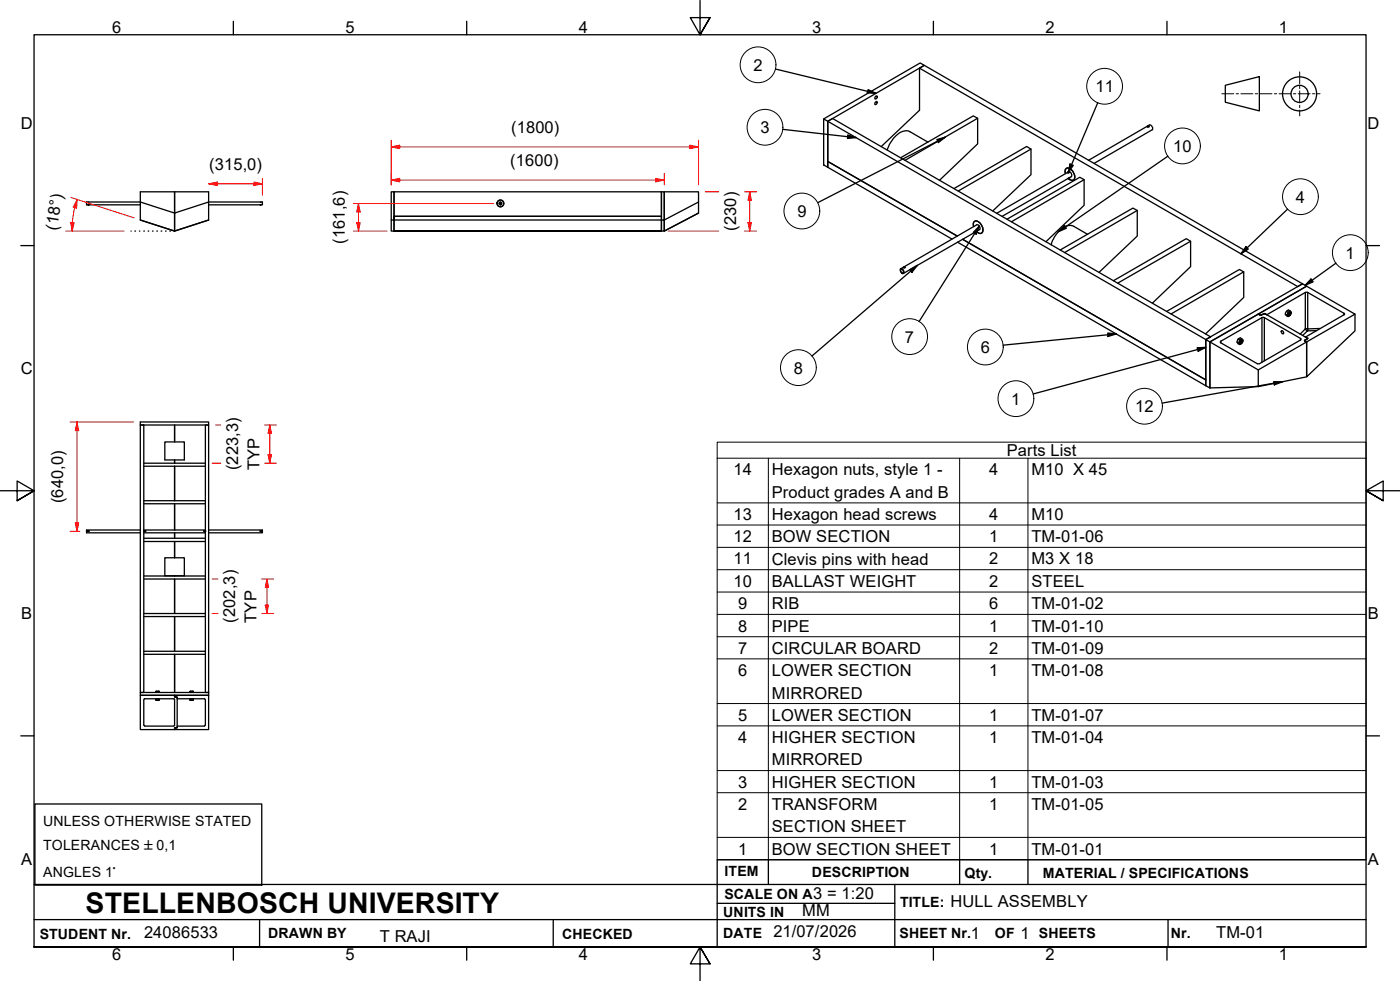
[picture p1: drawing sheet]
<svg xmlns="http://www.w3.org/2000/svg" width="410mm" height="287mm" viewBox="0 0 410 287" stroke-linecap="round" stroke-linejoin="round" font-family="sans-serif">
<!-- layer: Visible Edges(ISO) -->
<g fill="none" stroke="#000" stroke-width=".38">
<path d="M269.2 20l110.8 63.9 1.4-.8M241.2 34.8l28.2-16.4 1.2 .7-28.2 16.4 110.7 63.9v11.8M241.2 34.8l1.2 .7v13.5l-1.2-.7zM256.3 29.9a.35 .35 0 0 1 .6 0 .35 .35 0 0 1-.2 .5l-.2 .2a.4 .4 0 0 1-.4-.3 .4 .4 0 0 1 .2-.4zM256.3 28.2a.33 .33 0 0 1 .6 0 .33 .33 0 0 1-.2 .5 .35 .35 0 0 1-.5 .2 .35 .35 0 0 1 .1-.6zM286.3 34.6l-21.3 12.3M335.9 37l.5-.1a.26 .26 0 0 1-.2 .3 .26 .26 0 0 1-.3-.2zM336.4 37.1l-.4 .1M25.7 60h.3zM25.7 60h-.4v-.9h15.8l10 3.3v-6.3h10v3h15.7v.9h-.3M26 60h15.1M41.1 56.1h10v11.5l-10-3.2z"/>
<path d="M61.1 60h15.2M76.2 60h.3zM115.4 56.1h78.3v7.2h-78.3zM146.4 59.3l.1 .5M146.6 59.3v.5M194.5 56.1h10v3l-10 5.3zM204.5 59.1v3.3M242.4 47.3v-11.8l1.4-.8 110.7 63.9-1.4 .8 28.3-16.3M242.4 47.3l37.9 21.8M242.4 47.3v1.7l36.4 21M258.1 42.9l11.1-10.6v-12.3l1.4-.9 110.8 64M263.7 46.2l21.3-12.3 1.3 .7v7.5l-11.2 10.7"/>
<path d="M271.7 41.6l-5.3-3a3.7 3.7 0 0 0-4.3 1.4l-1.6 2.2-.7 1.7M279.3 55.2l21.3-12.3 1.3 .7v7.5l-11.2 10.6M301.9 43.6l-21.3 12.3M312 50.8a1.03 1.03 0 0 1 .2-1.5 1.03 1.03 0 0 1 1.5 .4l.6 .9a1.31 1.31 0 0 1-.4 2.2l-1.2-.6M312.6 50.4h.4zM312.9 50.3l.7 .3 .2 .5-.1 .6-20.3 11.6M313 50.3l-.1 .3h-.3v-.2M313.1 50.4l-.2 .2-.4-.1-20.7 11.9M313.1 52l-.1 .1M317.4 52.6l-21.2 12.3M318.7 46.9l17.8-10.3 .5 .1 .5 .6-.1 .7-17 9.8M41.1 64.4l10 3.2 10-3.2"/>
<path d="M51.1 62.4l10-3.3v5.3l-10 3.2zM114.6 64.4v3.2h.8M115.4 67.6h78.3h-78.3v-3.2h78.3v3.2M193.7 64.4h.8v3.2h-.8zM194.5 64.4v-8.3h-.8v8.3v-1.1h-78.3v1.1v-8.3h-.8v8.3h.8v3.2M204.5 62.4l-10 5.2v-3.2M204.5 62.4l-10 5.2M263.7 78.7a.81 .81 0 0 1 .8 .4 .81 .81 0 0 1-.1 1l-.6-.5zM263.7 78.7l22.3-12.9 .8 .4 .2 .4-.2 .6-22.3 12.8M263.8 78.9h.5l.2 .4a.37 .37 0 0 1-.1 .6 .37 .37 0 0 1-.6-.3zM265 78.3l-.4 .1M280.4 70.9l72.7 42v-1.7"/>
<path d="M281.9 70.1l71.2 41.1M285.1 66.3a1.03 1.03 0 0 1 .2-1.5 1.03 1.03 0 0 1 1.5 .4l.3 .3a2.01 2.01 0 0 1 .2 2.8 1.31 1.31 0 0 1-1.4-.6M294.9 64.1l21.3-12.2 1.2 .7v7.5l-11.1 10.7M310.5 73.2l21.2-12.3 1.3 .7v7.5l-11.2 10.6M318.5 68.6l-4.1-2.4a3.7 3.7 0 0 0-4.3 1.4l-1.4 1.9-.9 2.1M333 61.6l-21.3 12.3M348.6 70.6l-21.3 12.3M364.2 79.6l-21.3 12.3M326 82.2l21.3-12.3 1.3 .7v7.5l-11.2 10.6M341.6 91.1l21.3-12.2 1.3 .7v7.5l-11.2 10.6M353.1 99.4l1.2 .7v13.5l-1.2-.7zM362.5 99.3l.5 .2"/>
<path d="M363 99.5a.57 .57 0 0 1 .9 0 .57 .57 0 0 1-.2 .8 .5 .5 0 0 1-.7 .5 .5 .5 0 0 1-.2-.8zM363.1 99.6a.47 .47 0 0 1 .7-.1 .47 .47 0 0 1 0 .7 .48 .48 0 0 1-.5 .5 .48 .48 0 0 1-.5-.4zM363.2 99.8a.33 .33 0 0 1 .5-.1 .33 .33 0 0 1-.1 .5 .33 .33 0 0 1-.5 .2 .33 .33 0 0 1 0-.5zM363.2 99.8l.1-.1a.3 .3 0 0 1 .2 .5 .3 .3 0 0 1-.5 0zM363.3 99.7a.31 .31 0 0 1 .3 .5 .31 .31 0 0 1-.6 0zM363.6 99.1l-.4-.2a1.06 1.06 0 0 0-.7 1.7l.5 .3M368.4 92l.9 .3 1-.5 .6 .4 11.4-6.7h.5l10.8 6.3v.3l-11.4 6.6 .6 .3M368.4 92l14.2-8.2 14.1 8.2-14.1 8.1-.6-.5 .8-.6M368.4 92l.9 .3 1.1-.5 12.3 7.1 .1 .2-.8 .7M375.2 96.9a.47 .47 0 0 1 .6 .2 .47 .47 0 0 1-.2 .6zM376.4 92l.4 .2M376.7 91.1l.4 .3"/>
<path d="M377.2 91.3l.3-.1a.36 .36 0 0 1 .5 0 .36 .36 0 0 1 0 .5l-.5 .8a.44 .44 0 0 1-.6-.1 .44 .44 0 0 1 .1-.6zM377.3 91.5a.44 .44 0 0 1 .6-.2 .44 .44 0 0 1 0 .7l-.1 .2a.47 .47 0 0 1-.6 .3 .47 .47 0 0 1-.1-.7zM377.3 91.6h.5l-.2 .4a.23 .23 0 0 1-.2 .2 .23 .23 0 0 1-.2-.2zM377.4 91.6l.1-.1a.32 .32 0 0 1 .2 .5 .32 .32 0 0 1-.5 0zM377.5 91.5a.42 .42 0 0 1 .3 .5 .42 .42 0 0 1-.6 .2zM377.8 91l-.5-.2a.97 .97 0 0 0-.8 .6 .97 .97 0 0 0 .2 1l.4 .3M381.4 83.1l1.2 .7-28.3 16.3M382 99.7v.1M382.8 99.1h.1M396.7 92v4.9l-14.1 13.4v-10.2l-.6-.3M354.3 100.1l14.1 8.2v4.9l-14.1 .4zM357.3 100l12.5-7.1 11.1 6.3-.1 .3-12.1 7h-.5l-10.8-6.2z"/>
<path d="M362.2 100.2l.4 .1M368.4 108.3l14.2-8.2v10.2l-14.2 2.9M41.1 124.4h1v78.3h-1zM41.1 123.5h20v.9h-20zM42.1 135.6h18M42.1 136.5h18M48.3 129.4h5.7v5.2h-5.7zM51.1 124.4v5M51.1 134.6v1M51.1 136.5v10.1M60.1 124.4h1v78.3h-1zM25.7 155.5h.3z"/>
<path d="M25.7 155.5h.3M41.1 155.1h-15.8v.9h15.8M42.1 157.6h18M42.1 158.5h18M42.1 146.6h18M42.1 147.5h18M42.1 156h18M42.1 155.1h18M42.2 155.5h.3M42.3 155.4l.2 .1zM51.1 147.5v7.6M51.1 156v1.6"/>
<path d="M51.1 158.5v4.8M59.8 155.4h.1v.2zM59.8 155.5h.2M61.1 155.1h15.7v.9h-15.7M76.2 155.5h.3h-.2M76.2 155.5h.3M42.1 179.6h18M42.1 168.6h18M42.1 169.5h18M48.3 163.3h5.7v5.2h-5.7zM51.1 168.5v.1M51.1 169.5v10.1"/>
<path d="M42.1 190.6h18M42.1 191.5h18M42.1 180.5h18M51.1 180.5v10.1M51.1 191.5v11.2M41.1 202.7h20v.8h-20zM42.1 204.8v7.5M42.2 212.3l.2 .2M42.4 212.5h8.5M45.7 202.4h.7M45.7 202.4v.2h.7M45.7 204.9h.9"/>
<path d="M45.7 204.6h.9M45.7 202.4h.9M45.7 204.5v.4M45.7 202.6v.1M45.9 202.4v.2M45.9 204.6v.3M46.4 202.4h.2M46.4 202.4v.2h.2v-.2M46.4 204.6v.3M46.5 202.6v.1M46.5 204.5l.1 .1M46.6 204.6v.3"/>
<path d="M51.1 203.5h10v10.1h-10l.1-.5M51.1 203.5h-10v10.1h10v-.5M51.1 203.5l.1 .5M51.1 204.8l-.2-.3h-8.5l-.2 .3M51.1 204.8v7.5l-.2 .2M51.1 203.9l.2 .1M51.2 204h.6M51.2 213.1h.6M51.3 213.1l-.2 .1M51.7 204l.2 .2M51.8 204l.1 8.9-.2 .2M51.9 204.5h7.9l.3 .3"/>
<path d="M55.6 202.4h.7M55.6 202.4v.2h.7M55.6 204.9h1M55.6 204.6h1M55.6 202.4h1M55.8 204.5l-.2 .4M55.8 202.6v.1M55.9 202.4v.2M55.9 204.6v.3M56.3 202.4h.3M56.3 202.4v.2h.3v-.2M56.3 204.6v.3"/>
<path d="M56.5 202.6v.1M56.5 204.5l.1 .1M56.6 204.6v.3M59.9 212.5h-8l-.1 .6M60.1 204.8v7.5l-.3 .2"/>
<circle cx="146.5" cy="59.5" r=".41"/>
<circle cx="146.5" cy="59.5" r=".29"/>
<circle cx="146.5" cy="59.5" r=".98"/>
<circle cx="264.8" cy="78.2" r=".23"/>
<circle cx="25.9" cy="155.5" r=".15"/>
<circle cx="42.4" cy="155.5" r=".14"/>
<circle cx="59.9" cy="155.5" r=".14"/>
<circle cx="76.3" cy="155.5" r=".15"/>
</g>
<g fill="#000">
<circle cx="312.5" cy="50.5" r=".19"/>
<circle cx="312.9" cy="50.3" r=".19"/>
<circle cx="313" cy="52.1" r=".19"/>
<circle cx="313.1" cy="50.4" r=".19"/>
<circle cx="363.6" cy="99.8" r=".19"/>
<circle cx="377.5" cy="92.2" r=".19"/>
<circle cx="377.8" cy="91.7" r=".19"/>
<circle cx="363.3" cy="100.3" r=".19"/>
<circle cx="42.2" cy="155.5" r=".19"/>
<circle cx="42.5" cy="155.5" r=".19"/>
<circle cx="59.8" cy="155.5" r=".19"/>
<circle cx="60" cy="155.5" r=".19"/>
</g>
<!-- layer: Visible Tangent Edges(ISO) -->
<path d="M357.4 99.9v.4M369.5 93v13.1M370.2 93v12.6M380.8 99.1v.4M382.2 96.3a.41 .41 0 0 1 .6-.1 .41 .41 0 0 1 0 .7zM382.2 96.3l-1.5 1.5M382.2 85.6v10.7M382.9 85.6v10.7l3.6-.1M385.5 96.8l-2.7 .1-1.4 1.3M393.5 91.7v.5" fill="none" stroke="#000" stroke-width=".38"/>
<g fill="#000">
<circle cx="370.1" cy="91.8" r=".19"/>
<circle cx="370.3" cy="91.8" r=".19"/>
<circle cx="382" cy="99.6" r=".19"/>
<circle cx="382.8" cy="99" r=".19"/>
</g>
<!-- layer: Symbols(ISO) -->
<g fill="none" stroke="#000" stroke-width=".29">
<path d="M210 134.1v-4.7h190v4.7M210 134.1v117.6h190v-117.6M210 134.1h190M225 134.1v117.6M281 134.1v117.6M301 134.1v117.6M210 147.2h190M210 153.7h190M210 160.2h190M210 166.8h190M210 173.3h190M210 179.8h190"/>
<path d="M210 186.4h190M210 192.9h190M210 205.9h190M210 212.5h190M210 225.6h190M210 232h190M210 245.1h190"/>
<circle cx="297.5" cy="116.7" r="5.2"/>
</g>
<!-- layer: Border_0 -->
<g fill="none" stroke="#000" stroke-width=".38">
<path d="M68.3 6.2v4M136.7 6.2v4M205 .1v10.1l-2.9-5h5.8l-2.9 5 2.9-5M273.3 6.2v4M341.7 6.2v4M6.1 71.9h3.9M400 71.9h3.9M0 143.7h10l-5-2.9v5.8l5-2.9-5 2.9M410 143.7h-10l5-2.9v5.8l-5-2.9 5 2.9M6.1 215.4h3.9M400 215.4h3.9M10 277.2v-267h390v267h-390h390"/>
<path d="M68.3 277.2v3.9M136.7 277.2v3.9M273.3 277.2v3.9M341.7 277.2v3.9M207.9 282.1l-2.9-4.9 2.9 4.9h-5.8l2.9-4.9v10"/>
</g>
<!-- layer: Sketch Geometry(ISO) -->
<g fill="none" stroke="#000" stroke-width=".38">
<path d="M358.8 25l9.9-2.6v10.1l-9.9-2.6zM38.4 67.6h.1M39.5 67.6h.2M40.8 67.6h.2M42.1 67.6h.2M43.4 67.6h.2M44.6 67.6h.2M45.9 67.6h.2M47.2 67.6h.2M48.5 67.6h.1M49.7 67.6h.2M51.1 67.6h.1"/>
<path d="M10.2 235.3h66.4v23.8h-66.4zM10 258.9h390M225 251.7v7.2M262 258.9v18.3M281 251.7v7.2M301 251.7v7.2M400 251.7h-190v25.5M10 277.2h390M10 269.2h390M76 269.2v8M162 269.2v8M210 264.4h52"/>
<path d="M342 269.2v8"/>
<circle cx="380.5" cy="27.5" r="5"/>
<circle cx="380.5" cy="27.5" r="2.51"/>
</g>
<g fill="none" stroke="#000" stroke-width=".29">
<path d="M357.8 27.4h3.5M361.9 27.4h.7M363.3 27.4h3.5M367.5 27.4h.7M368.9 27.4h3.5M373.1 27.4h.7M374.5 27.4h3.5M378.7 27.4h.7M380.1 27.4h3.5M380.6 21v3.5M380.6 25.2v.7M380.6 26.6v3.5"/>
<path d="M380.6 30.8v.7M380.6 32.2v1.7M384.3 27.4h.7M385.7 27.4h.8"/>
</g>
<!-- layer: Symbols(ISO) -->
<path d="M350.5 101.8l2.6-.1-2.3 1.1zM353.1 101.7l-50.6 13.6" fill="none" stroke="#000" stroke-width=".38"/>
<path d="M350.5 101.8l2.6-.1-2.3 1.1z" fill="#000"/>
<!-- layer: Dimensions(ISO) -->
<path d="M105 59.6v2.5" fill="none" stroke="#f00" stroke-width=".29"/>
<path d="M105 59.6l.5 2.5h-1z" fill="#f00"/>
<path d="M105 59.6l.5 2.5h-1zM105 65.2v2.4" fill="none" stroke="#f00" stroke-width=".29"/>
<path d="M104.5 65.2h1l-.5 2.4z" fill="#f00"/>
<path d="M103.5 59.6h41M103.5 67.6h9.8M104.5 65.2h1l-.5 2.4zM105 62.1v3.1M22.5 153v2.5" fill="none" stroke="#f00" stroke-width=".29"/>
<!-- layer: Symbols(ISO) -->
<g fill="none" stroke="#000" stroke-width=".38">
<path d="M227.1 20.2l29.4 7.1M229.2 37.9l21.5 2.4M248.2 39.5l2.5 .8-2.5 .2zM254.2 26.2l2.3 1.1-2.6-.1zM266.4 78.9l2.2-1.2-1.6 2zM268.6 77.7l-30.9 26.5M286.8 66.2l-1 2.3-.8-.5zM286.8 66.2l-17.7 27.9M364.8 72.2l.7 .7-2.2 1.4zM377 61.2l-13.7 13.1M391.2 77l-9.1 6.5M324.4 97.5l2.5 .2-2.5 .8z"/>
<path d="M326.9 97.7l-33.2 3.3M383.9 81.7l.6 .8-2.4 1z"/>
</g>
<path d="M254.2 26.2l2.3 1.1-2.6-.1zM248.2 39.5l2.5 .8-2.5 .2zM266.4 78.9l2.2-1.2-1.6 2zM286.8 66.2l-1 2.3-.8-.5zM364.8 72.2l.7 .7-2.2 1.4zM324.4 97.5l2.5 .2-2.5 .8zM383.9 81.7l.6 .8-2.4 1z" fill="#000"/>
<g fill="none" stroke="#000" stroke-width=".29">
<circle cx="222" cy="19" r="5.2"/>
<circle cx="224" cy="37.3" r="5.2"/>
<circle cx="380.8" cy="57.6" r="5.2"/>
<circle cx="395.4" cy="74" r="5.2"/>
<circle cx="266.4" cy="98.5" r="5.2"/>
<circle cx="233.8" cy="107.6" r="5.2"/>
<circle cx="288.5" cy="101.6" r="5.2"/>
</g>
<!-- layer: Dimensions(ISO) -->
<path d="M22 153h1.1l-.6 2.5z" fill="#f00"/>
<path d="M22.5 123.5v2.6M22 153h1.1l-.6 2.5z" fill="none" stroke="#f00" stroke-width=".29"/>
<path d="M22.5 123.5l.6 2.6h-1.1z" fill="#f00"/>
<path d="M20.5 123.5h18.6M22.5 123.5l.6 2.6h-1.1zM22.5 126.1v26.9M79 124.4v2.5M20.5 155.5h2.9" fill="none" stroke="#f00" stroke-width=".29"/>
<!-- layer: Symbols(ISO) -->
<path d="M321.4 30l-8.6 20.5M313.3 48l1 .4-1.5 2.1z" fill="none" stroke="#000" stroke-width=".38"/>
<path d="M313.3 48l1 .4-1.5 2.1z" fill="#000"/>
<circle cx="323.4" cy="25.3" r="5.2" fill="none" stroke="#000" stroke-width=".29"/>
<!-- layer: Dimensions(ISO) -->
<path d="M79 124.4l.5 2.5h-1z" fill="#f00"/>
<path d="M79 124.4l.5 2.5h-1zM79 133v2.6" fill="none" stroke="#f00" stroke-width=".29"/>
<path d="M78.5 133h1l-.5 2.6z" fill="#f00"/>
<path d="M62.1 135.6h2.5M63.1 124.4h1.5M77.5 124.4h3.5M77.5 135.6h3.5M78.5 133h1l-.5 2.6zM79 126.9v6.1M78.2 169.5v2.5" fill="none" stroke="#f00" stroke-width=".29"/>
<path d="M78.2 169.5l.4 2.5h-.9z" fill="#f00"/>
<path d="M78.2 169.5l.4 2.5h-.9zM78.2 177.1v2.5" fill="none" stroke="#f00" stroke-width=".29"/>
<path d="M77.7 177.1h.9l-.4 2.5z" fill="#f00"/>
<path d="M61.1 53.8h2.5M62.1 179.6h1.7M62.1 169.5h1.7M76.6 179.6h3.5M76.6 169.5h3.5M77.7 177.1h.9l-.4 2.5zM78.2 172v5.1" fill="none" stroke="#f00" stroke-width=".29"/>
<path d="M61.1 53.8l2.5-.5v1z" fill="#f00"/>
<path d="M61.1 53.8l2.5-.5v1zM74.4 53.8h2.4" fill="none" stroke="#f00" stroke-width=".29"/>
<path d="M74.4 53.3l2.4 .5-2.4 .5z" fill="#f00"/>
<path d="M22.6 58.4l-.7 2.4M63.6 53.8h10.8M74.4 53.3l2.4 .5-2.4 .5zM76.8 52.3v4.9" fill="none" stroke="#f00" stroke-width=".29"/>
<path d="M22.6 58.4l-.2 2.5-1-.2z" fill="#f00"/>
<path d="M22.6 58.4l-.2 2.5-1-.2zM21.2 65.2l-.1 2.4" fill="none" stroke="#f00" stroke-width=".29"/>
<path d="M20.7 65.1l1 .1-.6 2.4z" fill="#f00"/>
<path d="M20.8 57.8l18.4 6M114.6 43h2.4M19.2 67.6h17.1M20.7 65.1l1 .1-.6 2.4zM21.9 60.7l-.7 4.4" fill="none" stroke="#f00" stroke-width=".29"/>
<path d="M114.6 43l2.4-.5v1z" fill="#f00"/>
<path d="M114.6 43l2.4-.5v1zM202 43h2.5" fill="none" stroke="#f00" stroke-width=".29"/>
<path d="M202 42.5l2.5 .5-2.5 .5z" fill="#f00"/>
<path d="M114.6 41v13.1M114.6 52.7h2.4M117 43h85M202 42.5l2.5 .5-2.5 .5zM204.5 41v13.1" fill="none" stroke="#f00" stroke-width=".29"/>
<path d="M114.6 52.7l2.4-.5v1z" fill="#f00"/>
<path d="M114.6 52.7l2.4-.5v1zM192 52.7h2.5" fill="none" stroke="#f00" stroke-width=".29"/>
<path d="M192 52.2l2.5 .5-2.5 .5z" fill="#f00"/>
<path d="M114.6 50.8v3.3M117 52.7h75M192 52.2l2.5 .5-2.5 .5zM194.5 50.8v3.3M219.5 56.1v2.5" fill="none" stroke="#f00" stroke-width=".29"/>
<!-- layer: Symbols(ISO) -->
<path d="M372.9 111.7l2.6 .1-2.4 .9zM375.5 111.8l-35.2 6.2" fill="none" stroke="#000" stroke-width=".38"/>
<path d="M372.9 111.7l2.6 .1-2.4 .9z" fill="#000"/>
<circle cx="335.1" cy="118.9" r="5.2" fill="none" stroke="#000" stroke-width=".29"/>
<!-- layer: Dimensions(ISO) -->
<path d="M219.5 56.1l.5 2.5h-1z" fill="#f00"/>
<path d="M219.5 56.1l.5 2.5h-1zM219.5 65.2v2.4" fill="none" stroke="#f00" stroke-width=".29"/>
<path d="M219 65.2h1l-.5 2.4z" fill="#f00"/>
<path d="M206.5 56.1h3.9M218 56.1h3.6M219.5 58.6v6.6M195.6 67.6h14.8M218 67.6h3.6M219 65.2h1l-.5 2.4z" fill="none" stroke="#f00" stroke-width=".29"/>
<!-- layer: Symbols(ISO) -->
<path d="M274.3 40.8l2.5-.7-2 1.6zM276.8 40.1l-37.3 19.2M341.9 45.7l-32 22.1M311.7 66l.5 .8-2.3 1z" fill="none" stroke="#000" stroke-width=".38"/>
<path d="M274.3 40.8l2.5-.7-2 1.6zM311.7 66l.5 .8-2.3 1z" fill="#000"/>
<g fill="none" stroke="#000" stroke-width=".29">
<circle cx="346.2" cy="42.7" r="5.2"/>
<circle cx="234.8" cy="61.8" r="5.2"/>
</g>
<text font-size="8.3" x="25.1" y="267.2">STELLENBOSCH UNIVERSITY</text>
<g font-size="4.8">
<text x="32.8" y="9.7">6</text>
<text x="101.2" y="9.7">5</text>
<text x="169.5" y="9.7">4</text>
<text x="237.8" y="9.7">3</text>
<text x="306.1" y="9.7">2</text>
<text x="374.5" y="9.7">1</text>
<text x="220.6" y="20.8">2</text>
<text x="320.7" y="27">11</text>
<text x="6.1" y="37.8">D</text>
<text x="149.7" y="39">(1800)</text>
<text x="222.6" y="39">3</text>
<text x="400.4" y="37.8">D</text>
<text x="343.5" y="44.5">10</text>
<text x="61.3" y="49.8">(315,0)</text>
<text x="149.4" y="48.7">(1600)</text>
<text x="379.4" y="59.3">4</text>
<text x="233.5" y="63.5">9</text>
<text x="16.7" y="67.6" transform="rotate(-81 16.7 67.6)">(18°)</text>
<text x="101" y="71.3" transform="rotate(-90 101 71.3)">(161,6)</text>
<text x="215.5" y="67.6" transform="rotate(-90 215.5 67.6)">(230)</text>
<text x="394" y="75.7">1</text>
<text x="265" y="100.3">7</text>
<text x="287.1" y="103.3">6</text>
<text x="6.1" y="109.6">C</text>
<text x="232.4" y="109.4">8</text>
<text x="400.4" y="109.6">C</text>
<text x="296.1" y="118.4">1</text>
<text x="332.4" y="120.7">12</text>
<text x="69.7" y="137.6" transform="rotate(-90 69.7 137.6)">(223,3)</text>
<text x="76" y="137.6" transform="rotate(-90 76 137.6)">TYP</text>
<text x="294.8" y="133.5">Parts List</text>
<text x="214.8" y="139.1">14</text>
<text x="226" y="139.1">Hexagon nuts, style 1 -</text>
<text x="289.6" y="139.1">4</text>
<text x="302" y="139.1">M10 X 45</text>
<text x="18.5" y="147.3" transform="rotate(-90 18.5 147.3)">(640,0)</text>
<text x="226" y="145.7">Product grades A and B</text>
<text x="214.8" y="152.2">13</text>
<text x="226" y="152.2">Hexagon head screws</text>
<text x="289.6" y="152.2">4</text>
<text x="302" y="152.2">M10</text>
<text x="214.8" y="158.8">12</text>
<text x="226" y="158.8">BOW SECTION</text>
<text x="289.6" y="158.8">1</text>
<text x="302" y="158.8">TM-01-06</text>
<text x="214.8" y="165.2">11</text>
<text x="226" y="165.3">Clevis pins with head</text>
<text x="289.6" y="165.2">2</text>
<text x="302" y="165.2">M3 X 18</text>
<text x="214.8" y="171.8">10</text>
<text x="226" y="171.8">BALLAST WEIGHT</text>
<text x="289.6" y="171.8">2</text>
<text x="302" y="171.8">STEEL</text>
<text x="216.2" y="178.3">9</text>
<text x="226" y="178.3">RIB</text>
<text x="289.6" y="178.3">6</text>
<text x="302" y="178.3">TM-01-02</text>
<text x="6.2" y="181.3">B</text>
<text x="68.8" y="182.3" transform="rotate(-90 68.8 182.3)">(202,3)</text>
<text x="75.1" y="182.3" transform="rotate(-90 75.1 182.3)">TYP</text>
<text x="216.2" y="184.9">8</text>
<text x="226" y="184.9">PIPE</text>
<text x="289.6" y="184.9">1</text>
<text x="302" y="184.9">TM-01-10</text>
<text x="400.5" y="181.3">B</text>
<text x="216.2" y="191.3">7</text>
<text x="226" y="191.4">CIRCULAR BOARD</text>
<text x="289.6" y="191.4">2</text>
<text x="302" y="191.4">TM-01-09</text>
<text x="216.2" y="197.9">6</text>
<text x="226" y="197.9">LOWER SECTION</text>
<text x="289.6" y="197.9">1</text>
<text x="302" y="197.9">TM-01-08</text>
<text x="226" y="204.5">MIRRORED</text>
<text x="216.2" y="211">5</text>
<text x="226" y="211">LOWER SECTION</text>
<text x="289.6" y="211">1</text>
<text x="302" y="211">TM-01-07</text>
<text x="216.2" y="217.5">4</text>
<text x="226" y="217.5">HIGHER SECTION</text>
<text x="289.6" y="217.5">1</text>
<text x="302" y="217.5">TM-01-04</text>
<text x="226" y="224">MIRRORED</text>
<text x="216.2" y="230.6">3</text>
<text x="226" y="230.6">HIGHER SECTION</text>
<text x="289.6" y="230.6">1</text>
<text x="302" y="230.6">TM-01-03</text>
<text x="216.2" y="237.1">2</text>
<text x="226" y="237.1">TRANSFORM</text>
<text x="289.6" y="237.1">1</text>
<text x="302" y="237.1">TM-01-05</text>
<text x="226" y="243.7">SECTION SHEET</text>
<text x="216.2" y="250.1">1</text>
<text x="226" y="250.2">BOW SECTION SHEET</text>
<text x="289.6" y="250.1">1</text>
<text x="302" y="250.1">TM-01-01</text>
<text x="6.2" y="253.1">A</text>
<text x="400.5" y="253.1">A</text>
<text x="238.1" y="263.2">3 = 1:20</text>
<text x="234.9" y="268.2">MM</text>
<text x="278.3" y="265.4">HULL ASSEMBLY</text>
<text x="42.2" y="274.5">24086533</text>
<text x="111.2" y="275.7">T RAJI</text>
<text x="226.4" y="274.3">21/07/2026</text>
<text x="284.2" y="275">1</text>
<text x="298.8" y="275">1</text>
<text x="356.1" y="274.7">TM-01</text>
<text x="32.8" y="281.1">6</text>
<text x="101.2" y="281.1">5</text>
<text x="169.5" y="281.1">4</text>
<text x="237.8" y="281.1">3</text>
<text x="306.1" y="281.1">2</text>
<text x="374.5" y="281.1">1</text>
</g>
<g font-size="4.1">
<text x="12.6" y="241.7">UNLESS OTHERWISE STATED</text>
<text x="12.6" y="248.7">TOLERANCES ±0,1</text>
<text x="12.6" y="256.8">ANGLES 1°</text>
<text x="212.2" y="256.5">ITEM</text>
<text x="237.7" y="256.7">DESCRIPTION</text>
<text x="282.4" y="256.9">Qty.</text>
<text x="305.4" y="256.9">MATERIAL / SPECIFICATIONS</text>
<text x="212.1" y="263">SCALE ON A</text>
<text x="211.8" y="268.4">UNITS IN</text>
<text x="263.5" y="265.6">TITLE:</text>
<text x="11.6" y="274.8">STUDENT Nr.</text>
<text x="78.5" y="274.6">DRAWN BY</text>
<text x="164.6" y="274.8">CHECKED</text>
<text x="211.8" y="274.6">DATE</text>
<text x="263.4" y="274.6">SHEET Nr.</text>
<text x="291.3" y="274.6">OF</text>
<text x="304.2" y="274.6">SHEETS</text>
<text x="342.8" y="274.5">Nr.</text>
</g>
</svg>
